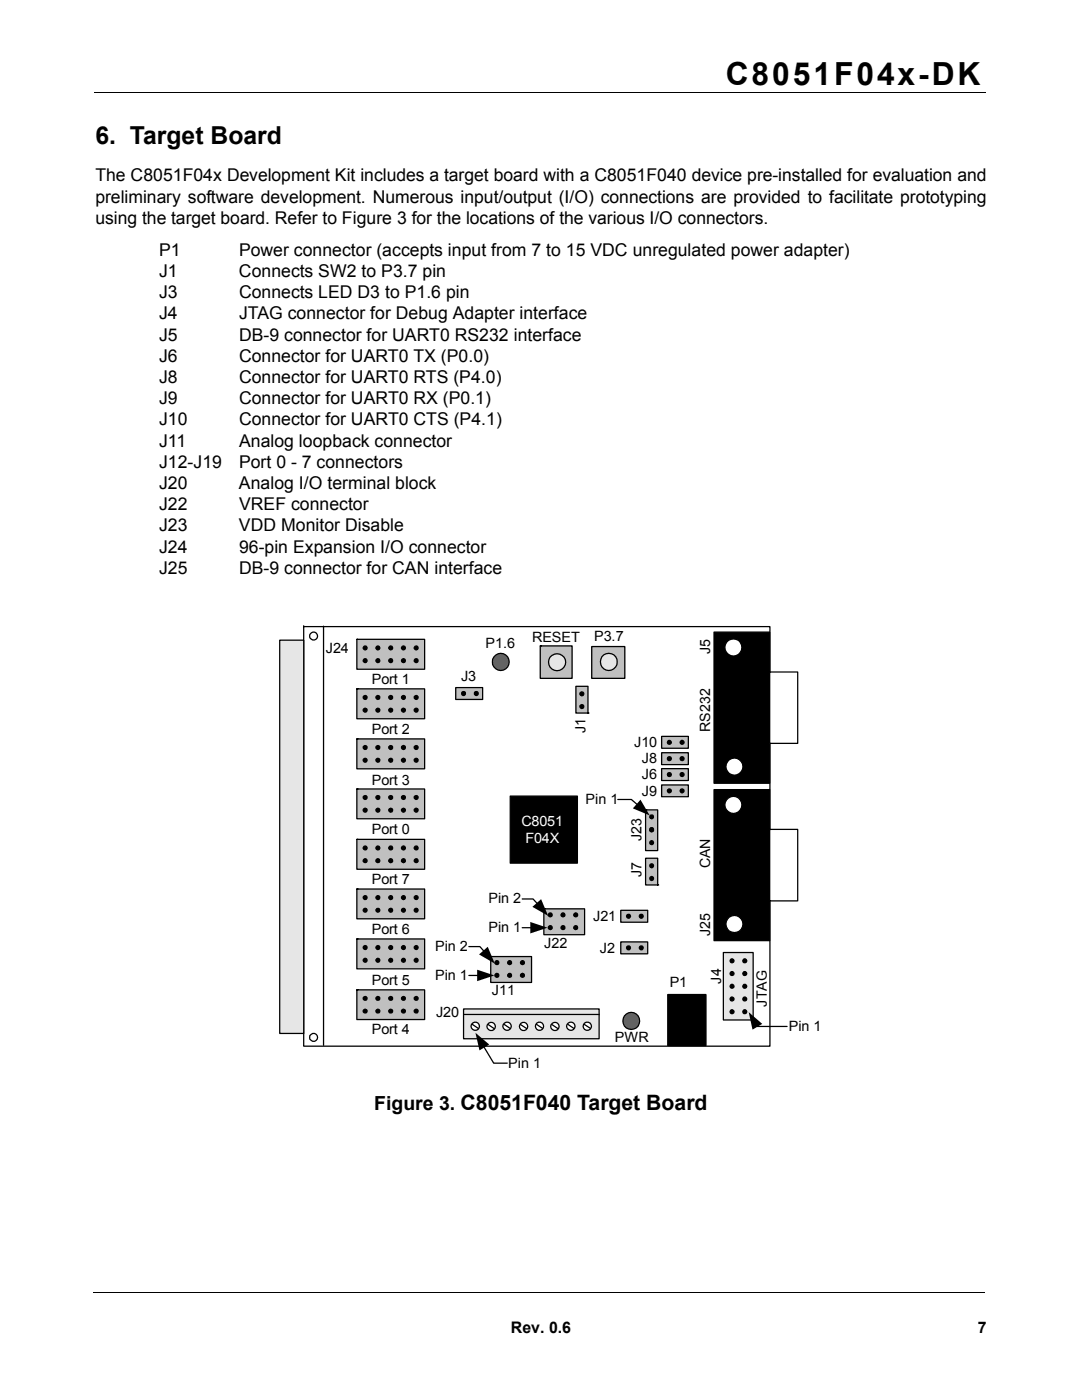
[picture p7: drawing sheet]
<svg xmlns="http://www.w3.org/2000/svg" width="216mm" height="279mm" viewBox="0 0 216 279" stroke-linecap="round" stroke-linejoin="round" font-family="sans-serif">
<path d="M18.8 18.4h177.8M18.6 257.9h177.8" fill="none" stroke="#000" stroke-width=".2"/>
<g fill="#fff">
<path d="M19.1 259.4h38.1v14.5h-38.1z"/>
<path d="M55.3 124.4h111.6v89.9h-111.6z"/>
</g>
<path d="M60.6 125.1h93v83.7h-93M60.6 124.9v83.7" fill="none" stroke="#000" stroke-width=".25"/>
<g fill="#fff" stroke="#000" stroke-width=".25">
<circle cx="62.6" cy="207" r=".8"/>
<circle cx="62.6" cy="126.9" r=".8"/>
</g>
<path d="M64.6 125v83.6" fill="none" stroke="#000" stroke-width=".25"/>
<path d="M55.8 127.8h4.8v78.4h-4.8z" fill="#e6e6e6"/>
<path d="M55.8 127.8h4.8v78.4h-4.8z" fill="none" stroke="#000" stroke-width=".25"/>
<path d="M71.2 127.6v6h13.5v-6z" fill-rule="evenodd" fill="#c0c0c0" stroke="#000" stroke-width=".25"/>
<g fill="#000" stroke="#000" stroke-width=".25">
<circle cx="72.9" cy="131.8" r=".39"/>
<circle cx="72.9" cy="129.3" r=".39"/>
<circle cx="75.4" cy="131.8" r=".39"/>
<circle cx="75.4" cy="129.3" r=".39"/>
<circle cx="78" cy="129.3" r=".39"/>
<circle cx="78" cy="131.8" r=".39"/>
<circle cx="80.5" cy="129.3" r=".39"/>
<circle cx="80.5" cy="131.8" r=".39"/>
<circle cx="83" cy="131.8" r=".39"/>
<circle cx="83" cy="129.3" r=".39"/>
</g>
<path d="M71.2 137.5v5.9h13.5v-5.9z" fill-rule="evenodd" fill="#c0c0c0" stroke="#000" stroke-width=".25"/>
<g fill="#000" stroke="#000" stroke-width=".25">
<circle cx="72.9" cy="139.2" r=".39"/>
<circle cx="75.4" cy="139.2" r=".39"/>
<circle cx="78" cy="139.2" r=".39"/>
<circle cx="80.5" cy="139.2" r=".39"/>
<circle cx="83" cy="139.2" r=".39"/>
<circle cx="72.9" cy="141.7" r=".39"/>
<circle cx="75.4" cy="141.7" r=".39"/>
<circle cx="78" cy="141.7" r=".39"/>
<circle cx="80.5" cy="141.7" r=".39"/>
<circle cx="83" cy="141.7" r=".39"/>
</g>
<path d="M71.2 147.5v5.9h13.5v-5.9z" fill-rule="evenodd" fill="#c0c0c0" stroke="#000" stroke-width=".25"/>
<g fill="#000" stroke="#000" stroke-width=".25">
<circle cx="72.9" cy="151.7" r=".39"/>
<circle cx="72.9" cy="149.2" r=".39"/>
<circle cx="75.4" cy="151.7" r=".39"/>
<circle cx="75.4" cy="149.2" r=".39"/>
<circle cx="78" cy="149.2" r=".39"/>
<circle cx="78" cy="151.7" r=".39"/>
<circle cx="80.5" cy="151.7" r=".39"/>
<circle cx="80.5" cy="149.2" r=".39"/>
<circle cx="83" cy="151.7" r=".39"/>
<circle cx="83" cy="149.2" r=".39"/>
</g>
<path d="M71.2 157.5v5.9h13.5v-5.9z" fill-rule="evenodd" fill="#c0c0c0" stroke="#000" stroke-width=".25"/>
<g fill="#000" stroke="#000" stroke-width=".25">
<circle cx="72.9" cy="159.2" r=".38"/>
<circle cx="75.4" cy="159.2" r=".38"/>
<circle cx="78" cy="159.2" r=".38"/>
<circle cx="80.5" cy="159.2" r=".38"/>
<circle cx="83" cy="159.2" r=".38"/>
<circle cx="72.9" cy="161.7" r=".39"/>
<circle cx="75.4" cy="161.7" r=".39"/>
<circle cx="78" cy="161.7" r=".39"/>
<circle cx="80.5" cy="161.7" r=".39"/>
<circle cx="83" cy="161.7" r=".39"/>
</g>
<path d="M71.2 167.5v6h13.5v-6z" fill-rule="evenodd" fill="#c0c0c0" stroke="#000" stroke-width=".25"/>
<g fill="#000" stroke="#000" stroke-width=".25">
<circle cx="72.9" cy="169.2" r=".4"/>
<circle cx="72.9" cy="171.8" r=".4"/>
<circle cx="75.4" cy="169.2" r=".4"/>
<circle cx="75.4" cy="171.8" r=".4"/>
<circle cx="78" cy="169.2" r=".4"/>
<circle cx="78" cy="171.8" r=".4"/>
<circle cx="80.5" cy="169.2" r=".4"/>
<circle cx="80.5" cy="171.8" r=".4"/>
<circle cx="83.1" cy="169.2" r=".4"/>
<circle cx="83.1" cy="171.8" r=".4"/>
</g>
<path d="M71.2 177.4v6h13.5v-6z" fill-rule="evenodd" fill="#c0c0c0" stroke="#000" stroke-width=".25"/>
<g fill="#000" stroke="#000" stroke-width=".25">
<circle cx="72.9" cy="179.1" r=".39"/>
<circle cx="75.4" cy="179.1" r=".39"/>
<circle cx="78" cy="179.1" r=".39"/>
<circle cx="80.5" cy="179.1" r=".39"/>
<circle cx="83" cy="179.1" r=".39"/>
<circle cx="72.9" cy="181.7" r=".38"/>
<circle cx="75.4" cy="181.7" r=".38"/>
<circle cx="78" cy="181.7" r=".38"/>
<circle cx="80.5" cy="181.7" r=".38"/>
<circle cx="83" cy="181.7" r=".38"/>
</g>
<path d="M71.2 187.4v6h13.5v-6z" fill-rule="evenodd" fill="#c0c0c0" stroke="#000" stroke-width=".25"/>
<g fill="#000" stroke="#000" stroke-width=".25">
<circle cx="72.9" cy="189.1" r=".39"/>
<circle cx="72.9" cy="191.6" r=".39"/>
<circle cx="75.4" cy="189.1" r=".39"/>
<circle cx="75.4" cy="191.6" r=".39"/>
<circle cx="78" cy="189.1" r=".39"/>
<circle cx="78" cy="191.6" r=".39"/>
<circle cx="80.5" cy="189.1" r=".39"/>
<circle cx="80.5" cy="191.6" r=".39"/>
<circle cx="83" cy="189.1" r=".39"/>
<circle cx="83" cy="191.6" r=".39"/>
</g>
<path d="M71.2 197.5v6h13.5v-6z" fill-rule="evenodd" fill="#c0c0c0" stroke="#000" stroke-width=".25"/>
<g fill="#000" stroke="#000" stroke-width=".25">
<circle cx="72.9" cy="199.3" r=".39"/>
<circle cx="75.4" cy="199.3" r=".39"/>
<circle cx="78" cy="199.3" r=".39"/>
<circle cx="80.5" cy="199.3" r=".39"/>
<circle cx="83" cy="199.3" r=".39"/>
<circle cx="72.9" cy="201.8" r=".39"/>
<circle cx="75.4" cy="201.8" r=".39"/>
<circle cx="78" cy="201.8" r=".39"/>
<circle cx="80.5" cy="201.8" r=".39"/>
<circle cx="83" cy="201.8" r=".39"/>
</g>
<path d="M92.5 201.4h27v5.9h-27z" fill-rule="evenodd" fill="#e6e6e6" stroke="#000" stroke-width=".25"/>
<path d="M92.5 202.5h27" fill="none" stroke="#000" stroke-width=".25"/>
<circle cx="117.2" cy="204.8" r=".83" fill="#fff" stroke="#000" stroke-width=".25"/>
<path d="M116.6 204.4l1.2 .8" fill="none" stroke="#000" stroke-width=".25"/>
<circle cx="94.8" cy="204.8" r=".84" fill="#fff" stroke="#000" stroke-width=".25"/>
<path d="M94.2 204.4l1.2 .8" fill="none" stroke="#000" stroke-width=".25"/>
<circle cx="98" cy="204.9" r=".84" fill="#fff" stroke="#000" stroke-width=".25"/>
<path d="M97.4 204.5l1.2 .8" fill="none" stroke="#000" stroke-width=".25"/>
<circle cx="101.2" cy="204.8" r=".84" fill="#fff" stroke="#000" stroke-width=".25"/>
<path d="M100.6 204.4l1.2 .8" fill="none" stroke="#000" stroke-width=".25"/>
<circle cx="104.5" cy="204.9" r=".83" fill="#fff" stroke="#000" stroke-width=".25"/>
<path d="M103.9 204.5l1.2 .8" fill="none" stroke="#000" stroke-width=".25"/>
<circle cx="107.7" cy="204.8" r=".83" fill="#fff" stroke="#000" stroke-width=".25"/>
<path d="M107 204.4l1.3 .8" fill="none" stroke="#000" stroke-width=".25"/>
<circle cx="110.7" cy="204.9" r=".84" fill="#fff" stroke="#000" stroke-width=".25"/>
<path d="M110.1 204.5l1.2 .8" fill="none" stroke="#000" stroke-width=".25"/>
<circle cx="113.9" cy="204.8" r=".84" fill="#fff" stroke="#000" stroke-width=".25"/>
<path d="M96.5 208.8l2 3.4h2.7M113.3 204.4l1.2 .8" fill="none" stroke="#000" stroke-width=".25"/>
<path d="M94.9 206.1l2.7 2.3-1.9 1.2z" fill="#000"/>
<path d="M144.3 190.1h6v13.5h-6z" fill-rule="evenodd" fill="#e6e6e6" stroke="#000" stroke-width=".25"/>
<g fill="#000" stroke="#000" stroke-width=".25">
<path d="M142.5 157.6h11.1v30.1h-11.1z" fill-rule="evenodd"/>
<circle cx="146.1" cy="191.8" r=".4"/>
<circle cx="146.1" cy="196.8" r=".4"/>
<circle cx="146.1" cy="199.4" r=".4"/>
<circle cx="146.1" cy="194.3" r=".4"/>
<circle cx="148.6" cy="191.8" r=".4"/>
<circle cx="148.6" cy="194.3" r=".4"/>
<circle cx="148.6" cy="196.8" r=".4"/>
<circle cx="148.6" cy="199.4" r=".4"/>
<circle cx="146.1" cy="201.9" r=".4"/>
<circle cx="148.6" cy="201.9" r=".4"/>
</g>
<path d="M151 204.7l.1 .2h6" fill="none" stroke="#000" stroke-width=".25"/>
<path d="M149.4 202l2.7 2.3-1.9 1.2z" fill="#000"/>
<g fill="#fff" stroke="#000" stroke-width=".25">
<path d="M153.6 165.5h5.6v14.3h-5.6z" fill-rule="evenodd"/>
<circle cx="146.3" cy="160.6" r="1.71"/>
<circle cx="146.6" cy="184.4" r="1.71"/>
</g>
<path d="M142.5 126.2h11.1v30.1h-11.1z" fill-rule="evenodd" fill="#000" stroke="#000" stroke-width=".25"/>
<g fill="#fff" stroke="#000" stroke-width=".25">
<path d="M153.6 134.1h5.6v14.3h-5.6z" fill-rule="evenodd"/>
<circle cx="146.3" cy="129.2" r="1.71"/>
<circle cx="146.5" cy="153" r="1.7"/>
</g>
<path d="M118.1 129h6.6v6.4h-6.6z" fill-rule="evenodd" fill="#c0c0c0" stroke="#000" stroke-width=".25"/>
<circle cx="121.4" cy="132.1" r="1.71" fill="#e6e6e6" stroke="#000" stroke-width=".25"/>
<path d="M107.8 128.9v6.5h6.4v-6.5z" fill-rule="evenodd" fill="#c0c0c0" stroke="#000" stroke-width=".25"/>
<circle cx="111.2" cy="132.2" r="1.71" fill="#e6e6e6" stroke="#000" stroke-width=".25"/>
<path d="M114.9 137v5.3h2.4v-5.3z" fill-rule="evenodd" fill="#c0c0c0" stroke="#000" stroke-width=".25"/>
<g fill="#000" stroke="#000" stroke-width=".25">
<circle cx="116.1" cy="138.5" r=".41"/>
<circle cx="116.1" cy="141" r=".41"/>
</g>
<path d="M132 153.4h5.4v2.4h-5.4z" fill-rule="evenodd" fill="#c0c0c0" stroke="#000" stroke-width=".25"/>
<g fill="#000" stroke="#000" stroke-width=".25">
<circle cx="133.6" cy="154.6" r=".4"/>
<circle cx="136.1" cy="154.6" r=".4"/>
</g>
<path d="M132 156.7h5.4v2.3h-5.4z" fill-rule="evenodd" fill="#c0c0c0" stroke="#000" stroke-width=".25"/>
<g fill="#000" stroke="#000" stroke-width=".25">
<circle cx="133.6" cy="157.8" r=".4"/>
<circle cx="136.1" cy="157.8" r=".4"/>
</g>
<path d="M132 147h5.4v2.3h-5.4z" fill-rule="evenodd" fill="#c0c0c0" stroke="#000" stroke-width=".25"/>
<g fill="#000" stroke="#000" stroke-width=".25">
<circle cx="133.6" cy="148.2" r=".39"/>
<circle cx="136.1" cy="148.2" r=".39"/>
</g>
<path d="M132 150.2h5.4v2.4h-5.4z" fill-rule="evenodd" fill="#c0c0c0" stroke="#000" stroke-width=".25"/>
<g fill="#000" stroke="#000" stroke-width=".25">
<circle cx="133.6" cy="151.4" r=".4"/>
<circle cx="136.1" cy="151.4" r=".4"/>
</g>
<path d="M90.9 137.2h5.4v2.4h-5.4z" fill-rule="evenodd" fill="#c0c0c0" stroke="#000" stroke-width=".25"/>
<g fill="#000" stroke="#000" stroke-width=".25">
<circle cx="92.5" cy="138.4" r=".4"/>
<circle cx="95" cy="138.4" r=".4"/>
</g>
<path d="M128.8 161.6v8.2h2.4v-8.2z" fill-rule="evenodd" fill="#c0c0c0" stroke="#000" stroke-width=".25"/>
<g fill="#000" stroke="#000" stroke-width=".25">
<circle cx="130" cy="168.2" r=".4"/>
<circle cx="130" cy="165.6" r=".4"/>
<circle cx="130" cy="165.6" r=".38"/>
<circle cx="130" cy="163" r=".38"/>
</g>
<path d="M128.8 171.3v5.3h2.4v-5.3z" fill-rule="evenodd" fill="#c0c0c0" stroke="#000" stroke-width=".25"/>
<g fill="#000" stroke="#000" stroke-width=".25">
<path d="M101.8 158.9h13.4v13.4h-13.4z" fill-rule="evenodd"/>
<circle cx="130" cy="172.8" r=".4"/>
<circle cx="130" cy="175.3" r=".4"/>
</g>
<path d="M123.9 188h5.3v2.4h-5.3z" fill-rule="evenodd" fill="#c0c0c0" stroke="#000" stroke-width=".25"/>
<g fill="#000" stroke="#000" stroke-width=".25">
<circle cx="125.4" cy="189.2" r=".4"/>
<circle cx="128" cy="189.2" r=".4"/>
</g>
<path d="M123.9 181.7h5.3v2.3h-5.3z" fill-rule="evenodd" fill="#c0c0c0" stroke="#000" stroke-width=".25"/>
<g fill="#000" stroke="#000" stroke-width=".25">
<circle cx="125.4" cy="182.9" r=".4"/>
<circle cx="128" cy="182.9" r=".4"/>
</g>
<path d="M108.5 181.4v5.1h8.1v-5.1z" fill-rule="evenodd" fill="#c0c0c0" stroke="#000" stroke-width=".25"/>
<g fill="#000" stroke="#000" stroke-width=".25">
<circle cx="109.8" cy="185.1" r=".4"/>
<circle cx="109.8" cy="182.6" r=".4"/>
<circle cx="112.3" cy="185.1" r=".4"/>
<circle cx="112.3" cy="182.6" r=".4"/>
<circle cx="114.9" cy="185.1" r=".4"/>
<circle cx="114.9" cy="182.6" r=".4"/>
</g>
<path d="M104.2 179.4h2.2l.9 1M104.2 185.1h1.9" fill="none" stroke="#000" stroke-width=".25"/>
<path d="M106.2 181l1.8-1.5 1.4 3.3zM105.8 184l3.4 1.1-3.4 1.2z" fill="#000"/>
<path d="M97.9 190.9v5.2h8.2v-5.2z" fill-rule="evenodd" fill="#c0c0c0" stroke="#000" stroke-width=".25"/>
<g fill="#000" stroke="#000" stroke-width=".25">
<circle cx="99.2" cy="192.1" r=".4"/>
<circle cx="99.2" cy="194.6" r=".4"/>
<circle cx="101.7" cy="192.1" r=".4"/>
<circle cx="101.7" cy="194.6" r=".4"/>
<circle cx="104.3" cy="192.1" r=".4"/>
<circle cx="104.3" cy="194.6" r=".4"/>
</g>
<path d="M93.6 188.9h2.2l.8 1M93.6 194.7h1.9" fill="none" stroke="#000" stroke-width=".25"/>
<path d="M95.2 193.5l3.4 1.2-3.4 1.1zM95.6 190.5l1.7-1.5 1.4 3.3z" fill="#000"/>
<circle cx="100" cy="132.1" r="1.69" fill="#656565" stroke="#000" stroke-width=".25"/>
<path d="M123.3 159.6h2.7l1.3 1.1" fill="none" stroke="#000" stroke-width=".25"/>
<path d="M127.8 159.6l1.8 3.1-3.3-1.4z" fill="#000"/>
<circle cx="126" cy="203.7" r="1.7" fill="#656565" stroke="#000" stroke-width=".25"/>
<path d="M133.2 198.5h7.7v10.2h-7.7z" fill-rule="evenodd" fill="#000" stroke="#000" stroke-width=".25"/>
<text font-size="6.3" x="144.8" y="16.9">C8051F04x-DK</text>
<text font-size="4.9" x="19" y="28.7">6. Target Board</text>
<text font-size="3.9" x="74.7" y="221.5">Figure 3. C8051F040 Target Board</text>
<g font-size="3.5">
<text x="19" y="36.2">The C8051F04x Development Kit includes a target board with a C8051F040 device pre-installed for evaluation and</text>
<text x="19.1" y="40.4">preliminary software development. Numerous input/output (I/O) connections are provided to facilitate prototyping</text>
<text x="19.1" y="44.7">using the target board. Refer to Figure 3 for the locations of the various I/O connectors.</text>
<text x="31.7" y="51">P1</text>
<text x="47.7" y="51">Power connector (accepts input from 7 to 15 VDC unregulated power adapter)</text>
<text x="31.7" y="55.3">J1</text>
<text x="31.7" y="59.5">J3</text>
<text x="47.7" y="55.3">Connects SW2 to P3.7 pin</text>
<text x="47.7" y="59.5">Connects LED D3 to P1.6 pin</text>
<text x="31.7" y="63.7">J4</text>
<text x="47.7" y="63.7">JTAG connector for Debug Adapter interface</text>
<text x="31.7" y="68">J5</text>
<text x="47.7" y="68">DB-9 connector for UART0 RS232 interface</text>
<text x="31.7" y="72.2">J6</text>
<text x="31.7" y="76.4">J8</text>
<text x="47.7" y="72.2">Connector for UART0 TX (P0.0)</text>
<text x="47.7" y="76.4">Connector for UART0 RTS (P4.0)</text>
<text x="31.7" y="80.7">J9</text>
<text x="47.7" y="80.7">Connector for UART0 RX (P0.1)</text>
<text x="31.7" y="84.9">J10</text>
<text x="31.7" y="89.1">J11</text>
<text x="47.7" y="84.9">Connector for UART0 CTS (P4.1)</text>
<text x="47.7" y="89.1">Analog loopback connector</text>
<text x="31.7" y="93.4">J12-J19</text>
<text x="47.7" y="93.4">Port 0 - 7 connectors</text>
<text x="31.7" y="97.6">J20</text>
<text x="31.7" y="101.8">J22</text>
<text x="47.7" y="97.6">Analog I/O terminal block</text>
<text x="47.7" y="101.8">VREF connector</text>
<text x="31.7" y="106.1">J23</text>
<text x="47.7" y="106.1">VDD Monitor Disable</text>
<text x="31.7" y="110.3">J24</text>
<text x="47.7" y="110.3">96-pin Expansion I/O connector</text>
<text x="31.7" y="114.5">J25</text>
<text x="47.7" y="114.5">DB-9 connector for CAN interface</text>
</g>
<g font-size="3.2">
<text x="102" y="266">Rev. 0.6</text>
<text x="195.1" y="266">7</text>
</g>
<g font-size="2.8">
<text x="65" y="130.3">J24</text>
<text x="96.9" y="129.3">P1.6</text>
<text x="106.2" y="128.1">RESET</text>
<text x="118.6" y="128">P3.7</text>
<text x="141.7" y="130.5" transform="rotate(-90 141.7 130.5)">J5</text>
<text x="74.2" y="136.5">Port 1</text>
<text x="92" y="135.9">J3</text>
<text x="74.2" y="146.6">Port 2</text>
<text x="116.9" y="146.4" transform="rotate(-90 116.9 146.4)">J1</text>
<text x="126.5" y="149">J10</text>
<text x="141.7" y="146" transform="rotate(-90 141.7 146)">RS232</text>
<text x="128.1" y="155.6">J6</text>
<text x="128.1" y="152.3">J8</text>
<text x="74.2" y="156.6">Port 3</text>
<text x="116.9" y="160.5">Pin 1</text>
<text x="128.1" y="158.8">J9</text>
<text x="74.2" y="166.5">Port 0</text>
<text x="128" y="167.8" transform="rotate(-90 128 167.8)">J23</text>
<text x="141.7" y="173.3" transform="rotate(-90 141.7 173.3)">CAN</text>
<text x="74.2" y="176.4">Port 7</text>
<text x="128" y="175" transform="rotate(-90 128 175)">J7</text>
<text x="97.5" y="180.3">Pin 2</text>
<text x="118.4" y="183.8">J21</text>
<text x="74.2" y="186.5">Port 6</text>
<text x="86.8" y="189.8">Pin 2</text>
<text x="97.5" y="186.1">Pin 1</text>
<text x="108.6" y="189.3">J22</text>
<text x="119.7" y="190.1">J2</text>
<text x="141.7" y="186.8" transform="rotate(-90 141.7 186.8)">J25</text>
<text x="74.2" y="196.5">Port 5</text>
<text x="86.8" y="195.6">Pin 1</text>
<text x="133.6" y="197">P1</text>
<text x="143.9" y="196.3" transform="rotate(-90 143.9 196.3)">J4</text>
<text x="87" y="202.9">J20</text>
<text x="98.2" y="198.6">J11</text>
<text x="153" y="200.9" transform="rotate(-90 153 200.9)">JTAG</text>
<text x="74.2" y="206.3">Port 4</text>
<text x="122.7" y="207.9">PWR</text>
<text x="157.4" y="205.7">Pin 1</text>
<text x="101.4" y="213.1">Pin 1</text>
</g>
<g font-size="2.8" fill="#fff">
<text x="104" y="164.8">C8051</text>
<text x="104.8" y="168.2">F04X</text>
</g>
</svg>
